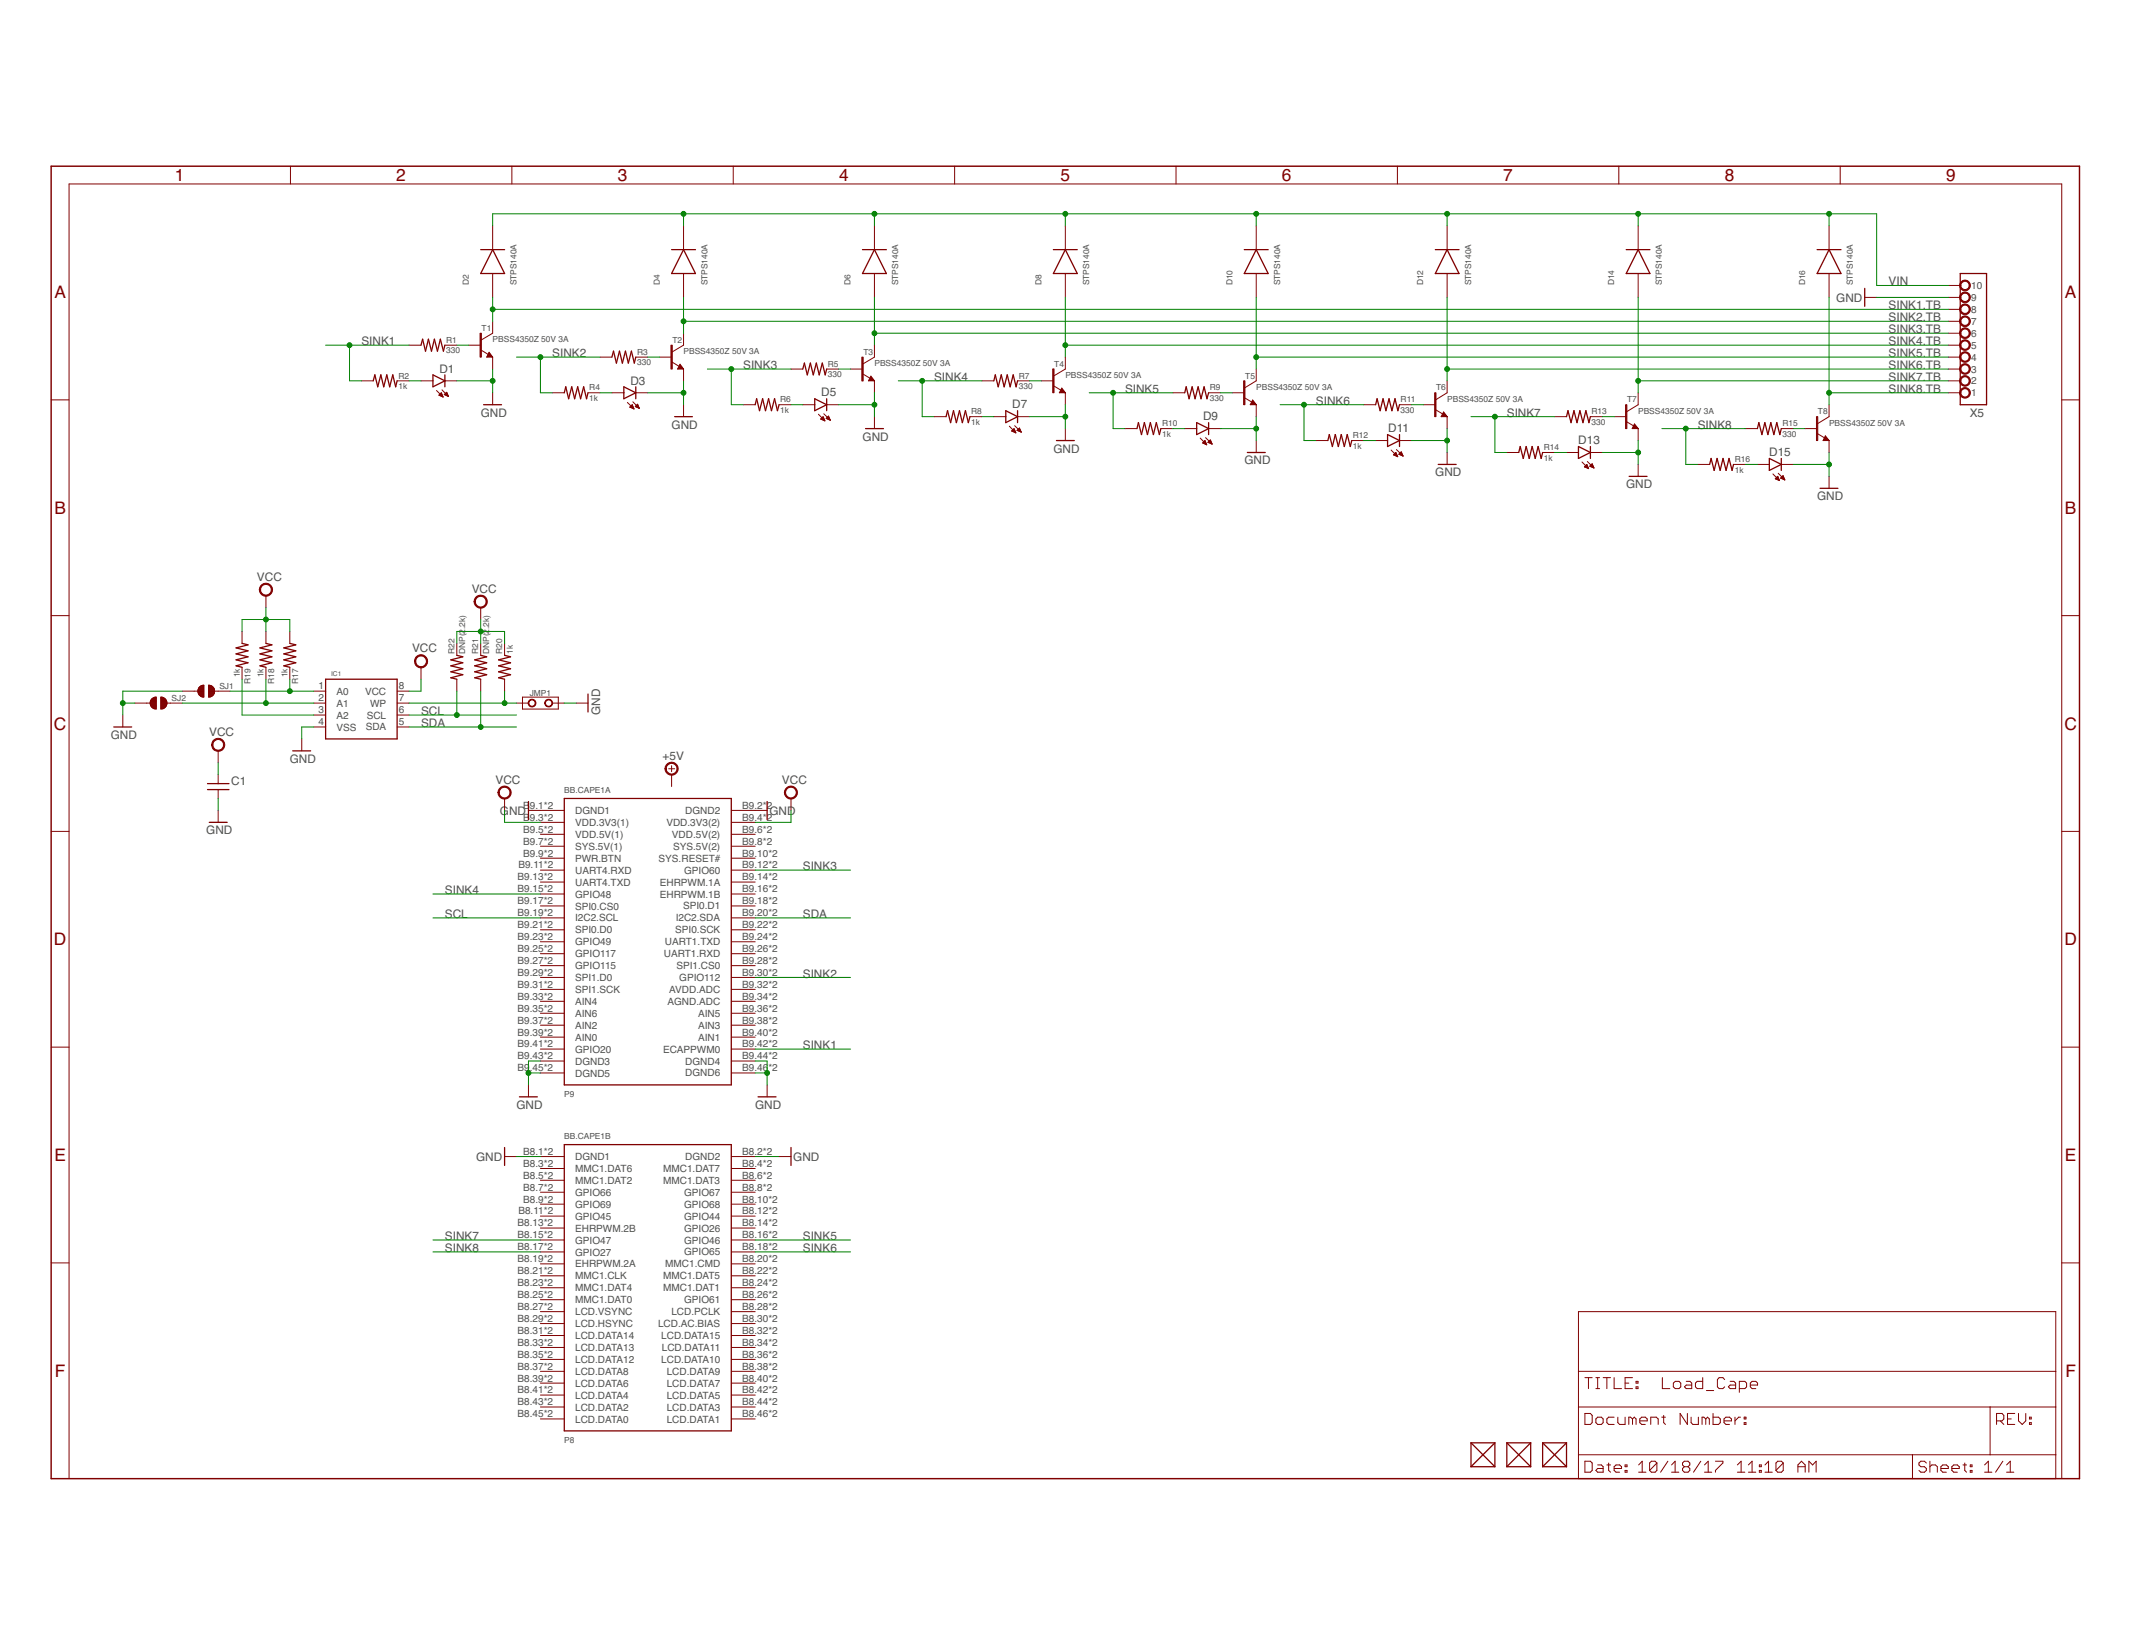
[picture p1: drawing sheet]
<svg xmlns="http://www.w3.org/2000/svg" width="279mm" height="216mm" viewBox="0 0 279 216" stroke-linecap="round" stroke-linejoin="round" font-family="sans-serif">
<g fill="none" stroke="#800000" stroke-width=".17">
<path d="M63.1 32.7h3.1M64.6 32.7l1.6 3.2h-3.1zM88.1 32.7h3.1M89.7 32.7l1.5 3.2h-3.1zM113.1 32.7h3.2M114.7 32.7l1.6 3.2h-3.2zM138.2 32.7h3.1M139.7 32.7l1.6 3.2h-3.1zM163.2 32.7h3.1M164.8 32.7l1.5 3.2h-3.1zM188.3 32.7h3.1M189.8 32.7l1.6 3.2h-3.1z"/>
<path d="M213.3 32.7h3.1M214.9 32.7l1.5 3.2h-3.1zM238.4 32.7h3.1M239.9 32.7l1.6 3.2h-3.1zM244.6 37.8v2.4M257.1 35.9h3.5v17.2h-3.5zM49 50l.2-.8 .4 1.5 .4-1.5 .3 1.5 .4-1.5 .4 1.5 .4-1.5 .4 1.5 .2-.7M55.2 45.3l.2-.8 .4 1.6 .4-1.6 .4 1.6 .4-1.6 .4 1.6 .4-1.6 .4 1.6 .2-.8M56.8 49.2l1.6 .8-1.6 .7zM58.4 49.2v1.5M63.4 53.1h2.4M74 51.5l.2-.8 .4 1.6 .4-1.6 .4 1.6 .4-1.6 .4 1.6 .4-1.6 .3 1.6 .2-.8"/>
<path d="M80.3 46.8l.2-.7 .4 1.5 .4-1.5 .3 1.5 .4-1.5 .4 1.5 .4-1.5 .4 1.5 .2-.8M81.8 50.7l1.6 .8-1.6 .8zM83.4 50.7v1.6M88.5 54.7h2.3M99.1 53.1l.2-.8 .3 1.6 .4-1.6 .4 1.6 .4-1.6 .4 1.6 .4-1.6 .4 1.6 .2-.8M105.3 48.4l.2-.8 .4 1.6 .4-1.6 .4 1.6 .4-1.6 .4 1.6 .4-1.6 .3 1.6 .2-.8M106.9 52.3l1.5 .8-1.5 .8zM108.4 52.3v1.6M113.5 56.2h2.4M124.1 54.7l.2-.8 .4 1.5 .4-1.5 .4 1.5 .4-1.5 .3 1.5 .4-1.5 .4 1.5 .2-.7M130.4 50l.2-.8 .3 1.5 .4-1.5 .4 1.5 .4-1.5 .4 1.5 .4-1.5 .4 1.5 .2-.7M131.9 53.9l1.6 .8-1.6 .7z"/>
<path d="M133.5 53.9v1.5M138.6 57.8h2.3M149.1 56.2l.2-.8 .4 1.6 .4-1.6 .4 1.6 .4-1.6 .4 1.6 .4-1.6 .4 1.6 .2-.8M155.4 51.5l.2-.8 .4 1.6 .4-1.6 .4 1.6 .4-1.6 .3 1.6 .4-1.6 .4 1.6 .2-.8M157 55.4l1.5 .8-1.5 .8zM158.5 55.4v1.6M163.6 59.4h2.4M174.2 57.8l.2-.8 .4 1.6 .4-1.6 .4 1.6 .3-1.6 .4 1.6 .4-1.6 .4 1.6 .2-.8M180.4 53.1l.2-.8 .4 1.6 .4-1.6 .4 1.6 .4-1.6 .4 1.6 .4-1.6 .4 1.6 .2-.8M182 57l1.6 .8-1.6 .8zM183.6 57v1.6M199.2 59.4l.2-.8 .4 1.5 .4-1.5 .4 1.5 .4-1.5 .4 1.5 .4-1.5 .4 1.5 .2-.7"/>
<path d="M205.5 54.7l.2-.8 .4 1.5 .4-1.5 .4 1.5 .3-1.5 .4 1.5 .4-1.5 .4 1.5 .2-.7M207.1 58.6l1.5 .8-1.5 .7zM208.6 58.6v1.5M230.5 56.2l.2-.8 .4 1.6 .4-1.6 .4 1.6 .4-1.6 .4 1.6 .4-1.6 .4 1.6 .2-.8M188.7 60.9h2.3M213.7 62.5h2.3M224.3 60.9l.2-.8 .4 1.6 .3-1.6 .4 1.6 .4-1.6 .4 1.6 .4-1.6 .4 1.6 .2-.8M232.1 60.1l1.6 .8-1.6 .8zM233.7 60.1v1.6M238.7 64.1h2.4M14.9 95.4h2.4M31.7 84.4l.8 .2-1.5 .4 1.5 .4-1.5 .4 1.5 .3-1.5 .5 1.5 .3-1.5 .4 .7 .2"/>
<path d="M34.9 84.4l.8 .2-1.6 .4 1.6 .4-1.6 .4 1.6 .3-1.6 .5 1.6 .3-1.6 .4 .8 .2M38 84.4l.8 .2-1.6 .4 1.6 .4-1.6 .4 1.6 .3-1.6 .5 1.6 .3-1.6 .4 .8 .2M38.4 98.5h2.3M42.7 89.1h9.4v7.8h-9.4zM59.9 86l.8 .1-1.6 .5 1.6 .3-1.6 .4 1.6 .4-1.6 .4 1.6 .4-1.6 .4 .8 .2M63.1 86l.7 .1-1.5 .5 1.5 .3-1.5 .4 1.5 .4-1.5 .4 1.5 .4-1.5 .4 .8 .2M66.2 86l.8 .1-1.6 .5 1.6 .3-1.6 .4 1.6 .4-1.6 .4 1.6 .4-1.6 .4 .8 .2M77.1 91v2.4M27.2 103.6h2.8M27.2 102.8h2.8M27.5 107.9h2.3M69.3 105.1v2.4"/>
<path d="M74 104.7h21.9v37.6h-21.9zM100.6 105.1v2.4M66.2 150.5v2.4M68.1 143.9h2.4M74 150.1h21.9v37.6h-21.9zM99.4 143.9h2.4M103.8 150.5v2.4M193 189.3l3.1 3.1M193 189.3h3.1M193 192.4h3.1M193 189.3v3.1M196.1 189.3l-3.1 3.1"/>
<path d="M196.1 189.3v3.1M197.7 189.3h3.1M197.7 192.4h3.1M197.7 189.3l3.1 3.1M197.7 189.3v3.1M200.8 189.3l-3.1 3.1M200.8 189.3v3.1M202.4 189.3h3.1M202.4 192.4h3.1M202.4 189.3l3.1 3.1M202.4 189.3v3.1M205.5 189.3l-3.1 3.1"/>
<path d="M205.5 189.3v3.1"/>
</g>
<g fill="none" stroke="#800000" stroke-width=".13">
<path d="M38.1 21.8v2.3M64.6 29.6v3.1M64.6 35.9v3.1M67.1 21.8v2.3M89.7 29.6v3.1M89.7 35.9v3.1M96.2 21.8v2.3M114.7 29.6v3.1M114.7 35.9v3.1M125.2 21.8v2.3M139.7 29.6v3.1M139.7 35.9v3.1"/>
<path d="M154.3 21.8v2.3M164.8 29.6v3.1M164.8 35.9v3.1M183.3 21.8v2.3M189.8 29.6v3.1M189.8 35.9v3.1M212.3 21.8v2.3M214.9 29.6v3.1M214.9 35.9v3.1M239.9 29.6v3.1M239.9 35.9v3.1M241.4 21.8v2.3"/>
<path d="M244.6 39h1.6M255.6 39h1.5M255.6 37.4h1.5M6.7 52.5h2.4M47.4 50h1.6M52.1 50h1.6M53.7 45.3h1.5M55.2 50h1.6M57.3 51.2l.8 .9M57.6 51.8l.3-.3 .2 .6zM57.6 51.9h.4M57.6 51.8h.4"/>
<path d="M57.7 51.7h.3M57.8 51.9h.3M57.8 51.6h.1M57.9 51.5h.1M57.9 52h.2M58 51.1l.8 .9M58.1 52h.1M58.3 51.8l.3-.3 .2 .5zM58.3 51.7h.4M58.4 50h1.5M58.4 45.3h1.5M58.4 51.8h.3"/>
<path d="M58.4 51.7h.3M58.4 51.6h.3M58.5 51.9h.3M58.5 51.5h.1M58.7 51.9h.1M58.8 52h.1M61.5 45.3h1.6M63.1 45.9l1.5 .9M64.2 46.2l.4 .6h-.8zM64.2 46.7h-.1l.1-.2 .1 .2h-.2l.1-.3 .3 .4h-.6l.3-.5 .4 .5M64.6 42.1v1.6l-1.5 .9M64.6 46.8v1.6"/>
<path d="M64.6 51.5v1.6M72.5 51.5h1.5M77.1 51.5h1.6M78.7 46.8h1.6M80.3 51.5h1.5M82.3 52.8l.9 .8M82.6 53.4h.5M82.7 53.4h.3M82.7 53.3h.3M82.8 53.5h.3M82.8 53.2h.2M82.9 53.2h.1"/>
<path d="M82.9 53.1l-.3 .3 .6 .2M82.9 53.1l.3 .5M82.9 53.5h.2M82.9 53.1h.1M83 52.7l.9 .9M83.1 53.6h.1M83.4 53.3h.4M83.4 53.4h.4M83.4 51.5h1.6M83.4 46.8h1.6M83.4 53.2h.3M83.5 53.2h.2"/>
<path d="M83.5 53.4h.3M83.5 53.1h.2M83.6 53h.1M83.6 53l.3 .6-.6-.3zM83.7 53.5h.1M83.8 53.5h.1M86.5 46.8h1.6M88.1 47.5l1.6 .9M89.2 47.8l.5 .6h-.8zM89.3 48.2l-.1 .1v-.2l.2 .2h-.3l.1-.3 .3 .3h-.5l.2-.4 .4 .5M89.7 43.7v1.6l-1.6 .9M89.7 48.4v1.6"/>
<path d="M89.7 53.1v1.6M97.5 53.1h1.6M102.2 53.1h1.6M103.8 48.4h1.5M105.3 53.1h1.6M107.4 54.3l.8 .9M107.7 55l.5 .2M107.7 55l.3-.3 .2 .5M107.7 55h.4M107.7 54.9h.4M107.8 54.8h.3M107.8 55h.3"/>
<path d="M107.8 54.8h.2M107.9 54.7h.1M107.9 55.1h.3M108.1 54.3l.8 .8M108.1 55.2h.1M108.4 54.9l.5 .2M108.4 54.9h.4M108.4 54.8h.4M108.4 48.4h1.6M108.4 53.1h1.6M108.5 54.8h.3M108.5 55h.3"/>
<path d="M108.5 54.7h.2M108.6 54.7h.1M108.7 54.6l-.3 .3M108.7 54.6l.2 .5M108.7 54.6h.1M108.7 55h.2M108.8 55.1h.1M111.6 48.4h1.5M113.1 49l1.6 1M114.2 49.3l.5 .7h-.8zM114.3 49.8h-.1l.1-.1 .1 .1h-.3l.2-.3 .3 .4h-.6l.3-.5 .4 .6M114.7 45.3v1.5l-1.6 1"/>
<path d="M114.7 50v1.5M114.7 54.7v1.5M122.5 54.7h1.6M127.2 54.7h1.6M128.8 50h1.6M130.4 54.7h1.5M132.4 55.9l.8 .9M132.7 56.5l.3-.3 .2 .6zM132.7 56.5h.4M132.8 56.5h.3M132.8 56.6h.4M132.8 56.4h.3"/>
<path d="M132.9 56.3h.2M133 56.6h.2M133 56.3h.1M133.1 55.8l.9 .9M133.1 56.7h.1M133.2 56.8h.1M133.4 56.5h.5M133.4 56.5l.6 .2M133.5 50h1.5M133.5 54.7h1.5M133.5 56.4h.3M133.5 56.3h.3"/>
<path d="M133.6 56.5h.3M133.6 56.3h.2M133.6 56.2h.2M133.7 56.6h.2M133.7 56.2h.1M133.7 56.2l-.3 .3M133.7 56.2l.3 .5M133.9 56.6h.1M136.6 50h1.6M138.2 50.6l1.5 .9M139.3 50.9l.4 .6h-.7zM139.3 51.4v-.2l.2 .2h-.3l.1-.3 .3 .4h-.5l.2-.5 .4 .5"/>
<path d="M139.7 46.8v1.6l-1.5 .9M139.7 51.5v1.6M139.7 56.2v1.6M147.6 56.2h1.5M152.3 56.2h1.5M153.8 51.5h1.6M155.4 56.2h1.6M157.4 57.5l.9 .8M157.8 58.1h.4M157.8 58h.4M157.9 58h.2M158 57.9h.1"/>
<path d="M158 58.2h.2M158 57.8h.1M158.1 57.8l.2 .5-.5-.2zM158.1 58.3h.2M158.1 57.4l.9 .9M158.3 58.3h.1M158.5 58h.4M158.5 58l.5 .3M158.5 58l.3-.3 .2 .6M158.5 51.5h1.6M158.5 56.2h1.6M158.6 58.1h.3"/>
<path d="M158.6 57.9h.2M158.6 57.8h.2M158.7 57.8h.1M158.7 58.1h.2M158.9 58.2h.1M161.6 51.5h1.6M163.2 52.2l1.6 .9M164.4 52.9l-.1 .1 .1-.2 .1 .2h-.3l.1-.3 .3 .3h-.5l.2-.4 .5 .5M164.8 53.1l-.5-.6-.3 .6h.8M164.8 48.4v1.6l-1.6 .9M164.8 53.1v1.6M164.8 57.8v1.6"/>
<path d="M172.6 57.8h1.6M177.3 57.8h1.6M178.9 53.1h1.5M180.4 57.8h1.6M182.5 59l.8 .9M182.8 59.6h.4M182.9 59.7h.3M182.9 59.6h.3M182.9 59.5h.3M183 59.8h.3M183 59.4h.1M183.1 59.4h.1"/>
<path d="M183.1 59.4l-.3 .3 .5 .2M183.1 59.4l.2 .5M183.1 59.8h.2M183.2 59l.8 .8M183.3 59.9h.1M183.5 59.6l.3-.3 .2 .5zM183.5 59.6h.4M183.6 53.1h1.5M183.6 57.8h1.5M183.6 59.5h.3M183.6 59.6h.4M183.6 59.4h.3"/>
<path d="M183.7 59.4h.2M183.7 59.7h.3M183.8 59.3h.1M183.9 59.8h.1M184 59.8h.1M186.7 53.1h1.6M188.3 53.7l1.5 1M189.4 54.5h-.1l.1-.2 .1 .2h-.2l.1-.3 .3 .4h-.6l.3-.5 .4 .6M189.8 54.7l-.4-.7-.4 .7h.8M189.8 50v1.5l-1.5 1M189.8 54.7v1.5M189.8 59.4v1.5"/>
<path d="M197.7 59.4h1.5M202.4 59.4h1.5M203.9 54.7h1.6M205.5 59.4h1.6M208.6 54.7h1.6M208.6 59.4h1.6M211.8 54.7h1.5M213.3 55.3l1.6 .9M214.4 55.6l.5 .6h-.8zM214.5 56l-.1 .1v-.2l.2 .2h-.3l.1-.3 .3 .4h-.5l.2-.5 .5 .5M214.9 51.5v1.6l-1.6 .9M214.9 56.2v1.6"/>
<path d="M229 56.2h1.5M233.7 56.2h1.5M236.8 56.2h1.6M238.4 56.9l1.5 .9M239.4 57.2l.5 .6h-.8zM239.5 57.6l-.1 .1 .1-.2 .1 .2h-.3l.2-.3 .3 .3h-.6l.3-.4 .4 .5M239.9 53.1v1.6l-1.5 .9M239.9 57.8v1.6M255.6 51.5h1.5M255.6 50h1.5M255.6 48.4h1.5M255.6 46.8h1.5"/>
<path d="M255.6 45.3h1.5M255.6 43.7h1.5M255.6 42.1h1.5M255.6 40.6h1.5M270.4 52.5h2.4M34.9 78.1v1.6M63.1 79.7v1.6M207.5 60.6l.9 .9M207.9 61.3h.4M207.9 61.2h.4M207.9 61.1h.3M208 61.3h.3"/>
<path d="M208 61.1h.2M208.1 61h.1M208.1 60.9h.1M208.2 60.9l-.4 .3 .6 .3M208.2 60.9l.2 .6M208.2 61.4h.1M208.2 60.5l.9 .9M208.3 61.4h.1M208.5 61.2l.4-.4 .2 .6zM208.6 61.1h.4M208.6 61.2h.4M208.6 61.1h.3"/>
<path d="M208.7 61h.2M208.7 61.3h.3M208.7 60.9h.2M208.8 60.9h.1M208.9 61.3h.1M209 61.4h.1M214.9 60.9v1.6M222.7 60.9h1.6M227.4 60.9h1.6M230.5 60.9h1.6M232.6 62.2l.8 .8M232.9 62.8l.5 .2"/>
<path d="M232.9 62.8h.4M232.9 62.7h.4M233 62.7h.3M233 62.9h.3M233.1 62.6h.1M233.1 62.5h.1M233.2 62.9h.2M233.2 62.5h.1M233.2 62.5l-.3 .3M233.2 62.5l.2 .5M233.3 62.1l.8 .8M233.3 63h.1"/>
<path d="M233.6 62.7h.4M233.7 60.9h1.5M233.7 62.6h.3M233.7 62.5h.3M233.8 62.8h.3M233.8 62.5h.1M233.9 62.4h.1M233.9 62.4l-.3 .3 .5 .2M233.9 62.4l.2 .5M233.9 62.9h.2M234.1 62.9h.1M239.9 62.5v1.6"/>
<path d="M6.7 80.8h2.4M16.1 93.8v1.6M19.7 92.3h.8M19.7 92.1h.8M19.7 92.5h.8M19.7 92.4h.8M19.7 92h.8M19.7 91.9v.2M19.7 91.9h.8M19.8 91.9h.7M19.8 92.6h.7M19.8 91.8l.3-.3 .4-.1v1.6h-.2a.76 .76 0 0 1-.6-.9"/>
<path d="M19.8 91.8l-.1 .1M19.8 91.8h.7M19.9 91.8h.6M19.9 92.7h.6M19.9 91.7h.6M19.9 92.8h.6M20 91.6h.5M20 92.8h.5M20.1 92.9h.4M20.2 91.5h.3M20.2 92.9h.3M20.3 91.5h.2"/>
<path d="M20.5 92.2h-2.8M21.1 92.2h2.8M21.1 92.9h.3M21.1 92.9h.4M21.1 92.8h.5M21.1 92.8h.6M21.1 92.7h.6M21.1 92.6h.7M21.1 92.5h.7M21.1 92.5h.8M21.1 92.4h.8M21.1 92.3h.8"/>
<path d="M21.1 92.1h.8M21.1 92h.8M21.1 91.9h.7M21.1 91.8h.7M21.1 91.8h.6M21.1 91.7h.6M21.1 91.6h.5M21.1 91.6h.4M21.1 91.5h.3M21.1 91.5h.2M21.8 91.8l-.3-.3-.4-.1v1.6h.2a.76 .76 0 0 0 .6-.9M21.8 91.8v.1"/>
<path d="M21.8 91.9l.1 .2M26 90.8l.1 .4 .3 .1M26 90.8h.7M26 90.7h.7M26 90.6h.7M26 90.5h.7M26 90.9h.7M26 91h.7M26 90.4h.7M26 90.3h.7M26.1 91h.6M26.1 90.3h.6"/>
<path d="M26.1 91.1h.6M26.1 90.2h.6M26.1 90.1l-.1 .4v.3M26.1 90.1h.6M26.2 91.2h.5M26.2 90.1h.5M26.3 91.3h.4M26.3 90h.4M26.4 91.3l.1 .1M26.4 91.3h.3M26.4 90h.3M26.5 91.4h.2"/>
<path d="M26.5 89.9h.2M26.7 90.6l-2.8 .1M26.7 89.9v1.5h-.2M26.7 89.9h-.2l-.4 .2M27.4 90.6l2.8 .1M27.4 91.4h.2M27.4 91.3h.4M27.4 91.3h.5M27.4 91.2h.5M27.4 91.1h.6M27.4 91h.7M27.4 90.9h.7"/>
<path d="M27.4 90.8h.7M27.4 90.8h.8M27.4 90.7h.8M27.4 90.6h.8M27.4 90.5h.7M27.4 90.4h.7M27.4 90.3h.7M27.4 90.3h.6M27.4 90.2h.6M27.4 90.1h.6M27.4 90.1h.5M27.4 90h.4"/>
<path d="M27.4 90h.3M27.4 89.9h.2M27.4 89.9v1.5l.4-.1M27.4 89.9h.2l.4 .2M28 90.1l.1 .3v.4M28.1 90.8l-.1 .2-.2 .3M28.6 98.5v1.6M31.7 82.8v1.6M31.7 87.5v1.6M34.9 82.8v1.6M34.9 87.5v1.6M38 82.8v1.6"/>
<path d="M38 87.5v1.6M39.6 96.9v1.6M41.1 92.2h1.6M41.1 90.7h1.6M41.1 93.8h1.6M41.1 95.4h1.6M52.1 92.2h1.6M52.1 90.7h1.6M52.1 93.8h1.6M52.1 95.4h1.6M55.2 87.5v1.6M59.9 84.4v1.6"/>
<path d="M59.9 89.1v1.6M63.1 84.4v1.6M63.1 89.1v1.6M66.2 84.4v1.6M66.2 89.1v1.6M67.8 92.2h1.5M68.5 91.4h4.7v1.6h-4.7zM72.5 92.2h1.5M75.6 92.2h1.5M270.4 80.8h2.4M6.7 109.1h2.4M28.6 101.6v1.2"/>
<path d="M28.6 103.6v1.1M28.6 106.3v1.6M66.2 104.7v1.6M69.3 106.3h4.7M70.9 107.9h3.1M70.9 109.4h3.1M70.9 111h3.1M70.9 112.6h3.1M70.9 114.1h3.1M70.9 115.7h3.1M70.9 117.3h3.1M70.9 118.8h3.1"/>
<path d="M87.7 100.8h.8M88.1 100.4v.8M88.1 101.6v1.6M95.9 106.3h4.7M95.9 107.9h3.2M95.9 109.4h3.2M95.9 111h3.2M95.9 112.6h3.2M95.9 114.1h3.2M95.9 115.7h3.2M95.9 117.3h3.2M95.9 118.8h3.2"/>
<path d="M103.8 104.7v1.6M270.4 109.1h2.4M6.7 137.4h2.4M70.9 120.4h3.1M70.9 123.5h3.1M70.9 122h3.1M70.9 125.1h3.1M70.9 126.7h3.1M70.9 128.2h3.1M70.9 129.8h3.1M70.9 131.3h3.1M70.9 132.9h3.1"/>
<path d="M70.9 134.5h3.1M70.9 136h3.1M70.9 137.6h3.1M70.9 139.2h3.1M95.9 120.4h3.2M95.9 123.5h3.2M95.9 122h3.2M95.9 125.1h3.2M95.9 126.7h3.2M95.9 128.2h3.2M95.9 129.8h3.2M95.9 131.3h3.2"/>
<path d="M95.9 132.9h3.2M95.9 134.5h3.2M95.9 136h3.2M95.9 137.6h3.2M95.9 139.2h3.2M270.4 137.4h2.4M66.2 151.7h1.6M69.3 142.3v1.6M70.9 140.7h3.1M70.9 151.7h3.1M70.9 153.3h3.1M70.9 154.8h3.1"/>
<path d="M70.9 156.4h3.1M70.9 157.9h3.1M70.9 159.5h3.1M95.9 140.7h3.2M95.9 151.7h3.2M95.9 153.3h3.2M95.9 154.8h3.2M95.9 156.4h3.2M95.9 157.9h3.2M95.9 159.5h3.2M100.6 142.3v1.6M102.2 151.7h1.6"/>
<path d="M6.7 165.7h2.4M70.9 172h3.1M70.9 179.9h3.1M70.9 161.1h3.1M70.9 162.6h3.1M70.9 164.2h3.1M70.9 165.8h3.1M70.9 167.3h3.1M70.9 168.9h3.1M70.9 170.5h3.1M70.9 173.6h3.1M70.9 175.2h3.1"/>
<path d="M70.9 176.7h3.1M70.9 178.3h3.1M95.9 172h3.2M95.9 179.9h3.2M95.9 161.1h3.2M95.9 162.6h3.2M95.9 164.2h3.2M95.9 165.8h3.2M95.9 167.3h3.2M95.9 168.9h3.2M95.9 170.5h3.2M95.9 173.6h3.2"/>
<path d="M95.9 175.2h3.2M95.9 176.7h3.2M95.9 178.3h3.2M207.1 172h62.6v22h-62.6zM207.1 179.9h62.6M270.4 165.7h2.4M9.1 194v-169.9h261.3v169.9M70.9 184.6h3.1M70.9 186.1h3.1M70.9 181.4h3.1M70.9 183h3.1M95.9 184.6h3.2"/>
<path d="M95.9 186.1h3.2M95.9 181.4h3.2M95.9 183h3.2M207.1 184.6h62.6M207.1 190.8h62.6M207.9 185.4h.7l.3 .3v.9l-.3 .2h-.7zM207.9 191.7h.7l.3 .2v1l-.3 .2h-.7zM207.9 180.7h1M208.4 180.7v1.4M209.3 186.1l.3-.2h.5l.2 .2v.5l-.2 .2h-.5l-.3-.2zM209.3 180.7h.5M209.3 182.1h.5"/>
<path d="M209.6 192.2h.5l.2 .2v.7h-.7l-.3-.2 .3-.3h.7M209.6 180.7v1.4M210.3 180.7h1M210.8 192.2h.5M210.8 180.7v1.4M211 191.9v1l.3 .2M211.7 192.6h1v-.2l-.3-.2h-.4l-.3 .2v.5l.3 .2h.4M211.7 180.7v1.4h1M211.7 185.9h-.7l-.2 .2v.5l.2 .2h.7M212.2 185.9v.7l.2 .2h.8v-.9M213.2 192.9h.2v.2h-.2zM213.2 192.2h.2v.2h-.2z"/>
<path d="M213.2 181.4h.5M214.1 180.7h-.9v1.4h.9M214.1 186.1l-.2-.2h-.2v.9M214.1 186.1l.3-.2 .2 .2v.7M214.1 186.1v.7M214.6 181.9h.3v.2h-.3zM214.6 181.2h.3v.2h-.3zM214.9 193.1h1M214.9 192.2l.5-.5v1.4M215.1 186.4h1v-.3l-.3-.2h-.5l-.2 .2v.5l.2 .2h.5M216.5 186.8v-.9h.8l.2 .2v.7M217.3 191.9v1l-.2 .2h-.5l-.2-.2"/>
<path d="M217.3 191.9l-.2-.2h-.5l-.2 .2v1M217.3 191.9l-.9 1M218 185.9h.5M218.1 180.7v1.4h.9M218.2 185.7v.9l.3 .2M218.8 191.7l-1 1.4M219.3 193.1h.9M219.3 192.2l.4-.5v1.4M219.5 181.4l.3-.2h.4l.3 .2v.5l-.3 .2h-.4l-.3-.2zM220.9 192.4l-.2 .2v.3l.2 .2h.5l.3-.2v-.3l-.3-.2M220.9 192.4l-.2-.2v-.3l.2-.2h.5l.3 .2v.3l-.3 .2M220.9 192.4h.5"/>
<path d="M221.2 181.2h.5l.2 .2v.7h-.7l-.2-.2 .2-.2h.7M221.3 185.4v1.4l-.9-1.4v1.4M221.8 185.9v.7l.3 .2h.7v-.9M223.1 191.7l-1 1.4M223.4 180.7v1.4h-.8l-.2-.2v-.5l.2-.2h.8M223.6 193.1h.9M223.6 192.2l.5-.5v1.4M223.8 186.1l-.3-.2h-.2v.9M223.8 186.1v.7M223.8 186.1l.2-.2 .2 .2v.7M223.8 182.4h1M224.7 185.4v1.4h.7l.3-.2v-.5l-.3-.2h-.7"/>
<path d="M225 191.7h1v.2l-1 1v.2M226.1 186.4h1v-.3l-.2-.2h-.5l-.3 .2v.5l.3 .2h.5M226.2 181l-.2-.3h-.5l-.2 .3v.9l.2 .2h.5l.2-.2M226.9 181.2h.5l.3 .2v.7h-.8l-.2-.2 .2-.2h.8M227.6 185.9v.9M227.9 193.1h1M227.9 192.2l.5-.5v1.4M228.2 182.1h.7l.2-.2v-.5l-.2-.2h-.7v1.4M228.3 185.9h-.2l-.5 .5M228.8 186.6h.2v.2h-.2zM228.8 185.9h.2v.2h-.2zM229.3 193.1h1"/>
<path d="M229.3 192.2l.5-.5v1.4M229.6 181.7h.9v-.3l-.2-.2h-.5l-.2 .2v.5l.2 .2h.5M230.8 192.9h.2v.2h-.2zM230.8 192.2h.2v.2h-.2zM231.5 193.1h1M231.5 192.2l.5-.5v1.4M233.9 191.9v1l-.2 .2h-.5l-.2-.2M233.9 191.9l-.2-.2h-.5l-.2 .2v1M233.9 191.9l-.9 1M235.8 192.4h1M235.8 193.1v-.9l.5-.5 .5 .5v.9M237.3 193.1v-1.4l.5 .5 .4-.5v1.4"/>
<path d="M250.9 190.8v3.2M252.7 191.9l-.3-.2h-.4l-.3 .2v.3l.3 .2h.4l.3 .2v.3l-.3 .2h-.4l-.3-.2M253.2 192.4l.2-.2h.5l.2 .2v.7M253.2 191.7v1.4M254.6 192.6h1v-.2l-.3-.2h-.5l-.2 .2v.5l.2 .2h.5M256 192.6h1v-.2l-.2-.2h-.5l-.3 .2v.5l.3 .2h.5M257.5 192.2h.5M257.7 191.9v1l.3 .2M258.4 192.9h.3v.2h-.3zM258.4 192.2h.3v.2h-.3zM260.3 193.1h1M260.3 192.2l.5-.5v1.4"/>
<path d="M261 184.6v6.2M261.9 186.4h.7l.2-.3v-.4l-.2-.3h-.7v1.4M262.4 186.4l.4 .4M262.7 191.7l-.9 1.4M263.2 193.1h1M263.2 192.2l.5-.5v1.4M263.3 186.1h.5M264.3 185.4h-1v1.4h1M264.8 185.4v1l.5 .4 .4-.4v-1M266.2 186.6h.2v.2h-.2zM266.2 185.9h.2v.2h-.2z"/>
</g>
<path d="M6.7 21.8h266.1v172.2h-266.1z" fill="none" stroke="#800000" stroke-width=".19"/>
<g fill="#800000" stroke="#800000" stroke-width=".13">
<path d="M62.4 78.4a.87 .87 0 0 1 1.4 0 .87 .87 0 0 1-.5 1.3 .87 .87 0 0 1-1.1-.8h.2a.71 .71 0 0 1 1-.6 .71 .71 0 0 1 .1 1.2 .71 .71 0 0 1-1.1-.4v-.2h-.2z" fill-rule="evenodd"/>
<path d="M69.4 91.8a.51 .51 0 0 1 .8 .2 .51 .51 0 0 1-.3 .7 .51 .51 0 0 1-.6-.5h.1a.42 .42 0 0 1 .5-.4 .42 .42 0 0 1 .2 .7 .42 .42 0 0 1-.7-.1v-.2h-.1z" fill-rule="evenodd"/>
<path d="M71.6 91.8a.51 .51 0 0 1 .8 .2 .51 .51 0 0 1-.3 .7 .51 .51 0 0 1-.6-.5 .43 .43 0 0 1 .6-.4 .43 .43 0 0 1 .2 .7 .43 .43 0 0 1-.7-.1l-.1-.2z" fill-rule="evenodd"/>
<path d="M27.9 97.2a.86 .86 0 0 1 1.4 0 .86 .86 0 0 1-.4 1.3 .86 .86 0 0 1-1.1-.8h.1a.7 .7 0 0 1 1-.7 .7 .7 0 0 1 .2 1.2 .7 .7 0 0 1-1.1-.3l-.1-.2h-.1z" fill-rule="evenodd"/>
<path d="M34.2 76.9a.86 .86 0 0 1 1.4 0 .86 .86 0 0 1-.5 1.3 .86 .86 0 0 1-1.1-.9h.2a.71 .71 0 0 1 1-.5 .71 .71 0 0 1 .1 1.2 .71 .71 0 0 1-1.1-.4v-.3h-.2z" fill-rule="evenodd"/>
<path d="M103.1 103.5a.86 .86 0 0 1 1.3 0 .86 .86 0 0 1-.4 1.3 .86 .86 0 0 1-1.1-.9h.1a.7 .7 0 0 1 1-.6 .7 .7 0 0 1 .2 1.2 .7 .7 0 0 1-1.1-.3l-.1-.3h-.1z" fill-rule="evenodd"/>
<path d="M65.5 103.5a.86 .86 0 0 1 1.4 0 .86 .86 0 0 1-.5 1.3 .86 .86 0 0 1-1.1-.9h.2a.71 .71 0 0 1 .9-.6 .71 .71 0 0 1 .4 1.1 .71 .71 0 0 1-1.2 0l-.1-.5h-.2z" fill-rule="evenodd"/>
<path d="M87.4 100.3a.86 .86 0 0 1 1.4 0 .86 .86 0 0 1-.4 1.4 .86 .86 0 0 1-1.2-.9h.2a.71 .71 0 0 1 1-.6 .71 .71 0 0 1 .2 1.2 .71 .71 0 0 1-1.2-.4v-.2h-.2z" fill-rule="evenodd"/>
<path d="M257.2 51.1a.71 .71 0 0 1 1.2 .1 .71 .71 0 0 1-.5 1 .71 .71 0 0 1-.9-.7h.2a.55 .55 0 0 1 .8-.4 .55 .55 0 0 1 .1 .9 .55 .55 0 0 1-.9-.3v-.2h-.2z" fill-rule="evenodd"/>
<path d="M257.2 49.5a.71 .71 0 0 1 1.2 .1 .71 .71 0 0 1-.5 1.1 .71 .71 0 0 1-.9-.7h.2a.55 .55 0 0 1 .8-.5 .55 .55 0 0 1 .1 .9 .55 .55 0 0 1-.9-.3v-.1h-.2z" fill-rule="evenodd"/>
<path d="M257.2 47.9a.71 .71 0 0 1 1.1 .1 .71 .71 0 0 1-.3 1.1 .71 .71 0 0 1-1-.7h.2a.55 .55 0 0 1 .8-.5 .55 .55 0 0 1 .1 .9 .55 .55 0 0 1-.9-.2v-.2h-.2z" fill-rule="evenodd"/>
<path d="M257.2 46.4a.71 .71 0 0 1 1.1 0 .71 .71 0 0 1-.3 1.1 .71 .71 0 0 1-1-.7h.2a.55 .55 0 0 1 .8-.4 .55 .55 0 0 1 .1 .9 .55 .55 0 0 1-.9-.3v-.2h-.2z" fill-rule="evenodd"/>
<path d="M257.2 44.8a.71 .71 0 0 1 1.1 .1 .71 .71 0 0 1-.3 1 .71 .71 0 0 1-1-.6h.2a.55 .55 0 0 1 .8-.5 .55 .55 0 0 1 .1 .9 .55 .55 0 0 1-.9-.3v-.1h-.2z" fill-rule="evenodd"/>
<path d="M257.2 43.2a.71 .71 0 0 1 1.1 .1 .71 .71 0 0 1-.3 1.1 .71 .71 0 0 1-1-.7h.2a.55 .55 0 0 1 .8-.4 .55 .55 0 0 1 .1 .9 .55 .55 0 0 1-.9-.3v-.2h-.2z" fill-rule="evenodd"/>
<path d="M257.2 41.7a.71 .71 0 0 1 1.1 0 .71 .71 0 0 1-.3 1.1 .71 .71 0 0 1-1-.7h.2a.55 .55 0 0 1 .8-.4 .55 .55 0 0 1 .1 .9 .55 .55 0 0 1-.9-.3v-.2h-.2z" fill-rule="evenodd"/>
<path d="M257.2 40.1a.71 .71 0 0 1 1.1 .1 .71 .71 0 0 1-.3 1 .71 .71 0 0 1-1-.6h.2a.55 .55 0 0 1 .8-.5 .55 .55 0 0 1 .1 .9 .55 .55 0 0 1-.9-.2v-.2h-.2z" fill-rule="evenodd"/>
<path d="M257.2 38.5a.71 .71 0 0 1 1.1 .1 .71 .71 0 0 1-.3 1.1 .71 .71 0 0 1-1-.7h.2a.55 .55 0 0 1 .8-.4 .55 .55 0 0 1 .1 .9 .55 .55 0 0 1-.9-.3v-.2h-.2z" fill-rule="evenodd"/>
<path d="M257.2 37a.71 .71 0 0 1 1.1 .1 .71 .71 0 0 1-.4 1 .71 .71 0 0 1-.9-.7h.2a.55 .55 0 0 1 .8-.4 .55 .55 0 0 1 .1 .9 .55 .55 0 0 1-.9-.3v-.2h-.2z" fill-rule="evenodd"/>
<path d="M54.5 86.2a.86 .86 0 0 1 1.4 0 .86 .86 0 0 1-.4 1.3 .86 .86 0 0 1-1.1-.8h.1a.7 .7 0 0 1 1-.6 .7 .7 0 0 1 .2 1.1 .7 .7 0 0 1-1.1-.2l-.1-.3h-.1z" fill-rule="evenodd"/>
</g>
<g fill="#800000" stroke="#800000" stroke-width=".13">
<path d="M63 43.7h.1v3.1h-.1z"/>
<path d="M88 45.3h.2v3.1h-.2z"/>
<path d="M113.1 46.8h.1v3.2h-.1z"/>
<path d="M138.1 48.4h.2v3.1h-.2z"/>
<path d="M163.1 50h.2v3.1h-.2z"/>
<path d="M188.2 51.5h.2v3.2h-.2z"/>
<path d="M213.2 53.1h.2v3.1h-.2z"/>
<path d="M238.3 54.7h.1v3.1h-.1z"/>
</g>
<g fill="none" stroke="#008000" stroke-width=".13">
<path d="M64.6 29.6v-1.6h181.6v9.4h9.4M64.6 39v3.1M89.7 28v1.6M89.7 39v4.7M114.7 28v1.6M114.7 39v6.3M139.7 28v1.6M139.7 39v7.8M164.8 28v1.6M164.8 39v9.4M189.8 28v1.6M189.8 39v11"/>
<path d="M214.9 28v1.6M214.9 39v12.5M239.9 28v1.6M239.9 39v14.1M246.2 39h9.4M42.7 45.3h11M45.8 45.3v4.7h1.6M53.7 50h1.5M59.9 50h4.7M59.9 45.3h1.6M64.6 48.4v3.1M64.6 40.6h191"/>
<path d="M67.8 46.8h10.9M70.9 46.8v4.7h1.6M78.7 51.5h1.6M85 51.5h4.7M85 46.8h1.5M89.7 50v3.1M89.7 42.1h165.9M92.8 48.4h11M95.9 48.4v4.7h1.6M103.8 53.1h1.5M110 53.1h4.7M110 48.4h1.6"/>
<path d="M114.7 51.5v3.2M114.7 43.7h140.9M117.8 50h11M121 50v4.7h1.5M128.8 54.7h1.6M135 50h1.6M135 54.7h4.7M139.7 53.1v3.1M139.7 45.3h115.9M142.9 51.5h10.9M146 51.5v4.7h1.6M153.8 56.2h1.6"/>
<path d="M160.1 51.5h1.5M160.1 56.2h4.7M164.8 54.7v3.1M164.8 46.8h90.8M167.9 53.1h11M171 53.1v4.7h1.6M178.9 57.8h1.5M185.1 53.1h1.6M185.1 57.8h4.7M189.8 56.2v3.2M189.8 48.4h65.8M193 54.7h10.9"/>
<path d="M196.1 54.7v4.7h1.6M203.9 59.4h1.6M210.2 59.4h4.7M210.2 54.7h1.6M214.9 57.8v3.1M214.9 50h40.7M218 56.2h11M221.1 56.2v4.7h1.6M235.2 56.2h1.6M239.9 51.5h15.7M239.9 59.4v3.1M34.9 79.7v3.1"/>
<path d="M229 60.9h1.5M235.2 60.9h4.7M16.1 92.2h1.6M23.9 92.2h17.2M23.9 90.7h-7.8v3.1M30.2 90.7h10.9M31.7 82.8v-1.5h6.3v1.5M31.7 89.1v4.7h9.4M34.9 89.1v3.1M38 89.1v1.6M41.1 95.4h-1.5v1.5M53.7 92.2h14.1"/>
<path d="M53.7 95.4h14.1M53.7 93.8h14.1M55.2 89.1v1.6h-1.5M59.9 84.4v-1.6h6.3v1.6M59.9 90.7v3.1M63.1 81.3v3.1M63.1 90.7v4.7M66.2 90.7v1.5M74 92.2h1.6M28.6 100.1v1.5M28.6 104.7v1.6M56.8 117.3h14.1"/>
<path d="M66.2 106.3v1.6h4.7M99.1 114.1h12.5M103.8 106.3v1.6h-4.7M56.8 120.4h14.1M70.9 139.2h-1.6v3.1M99.1 139.2h1.5v3.1M99.1 120.4h12.5M99.1 128.2h12.5M99.1 137.6h12.5M67.8 151.7h3.1M69.3 140.7h1.6M99.1 140.7h1.5"/>
<path d="M99.1 151.7h3.1M56.8 164.2h14.1M56.8 162.6h14.1M99.1 164.2h12.5M99.1 162.6h12.5"/>
</g>
<g fill="#008000" stroke="#008000" stroke-width=".13">
<circle cx="66.2" cy="92.2" r=".32"/>
<circle cx="63.1" cy="82.8" r=".32"/>
<circle cx="34.9" cy="81.3" r=".32"/>
<circle cx="16.1" cy="92.2" r=".32"/>
<circle cx="100.6" cy="140.7" r=".32"/>
<circle cx="69.3" cy="140.7" r=".32"/>
<circle cx="214.9" cy="59.4" r=".32"/>
<circle cx="64.6" cy="50" r=".32"/>
<circle cx="89.7" cy="51.5" r=".32"/>
<circle cx="114.7" cy="53.1" r=".32"/>
<circle cx="139.7" cy="54.7" r=".32"/>
<circle cx="164.8" cy="56.2" r=".32"/>
<circle cx="189.8" cy="57.8" r=".32"/>
<circle cx="239.9" cy="60.9" r=".32"/>
<circle cx="38" cy="90.7" r=".32"/>
<circle cx="34.9" cy="92.2" r=".32"/>
<circle cx="59.9" cy="93.8" r=".32"/>
<circle cx="63.1" cy="95.4" r=".32"/>
<circle cx="239.9" cy="51.5" r=".32"/>
<circle cx="214.9" cy="50" r=".32"/>
<circle cx="189.8" cy="48.4" r=".32"/>
<circle cx="164.8" cy="46.8" r=".32"/>
<circle cx="139.7" cy="45.3" r=".32"/>
<circle cx="114.7" cy="43.7" r=".32"/>
<circle cx="89.7" cy="42.1" r=".32"/>
<circle cx="64.6" cy="40.6" r=".32"/>
<circle cx="89.7" cy="28" r=".32"/>
<circle cx="114.7" cy="28" r=".32"/>
<circle cx="139.7" cy="28" r=".32"/>
<circle cx="164.8" cy="28" r=".32"/>
<circle cx="189.8" cy="28" r=".32"/>
<circle cx="214.9" cy="28" r=".32"/>
<circle cx="239.9" cy="28" r=".32"/>
<circle cx="221.1" cy="56.2" r=".32"/>
<circle cx="196.1" cy="54.7" r=".32"/>
<circle cx="171" cy="53.1" r=".32"/>
<circle cx="146" cy="51.5" r=".32"/>
<circle cx="121" cy="50" r=".32"/>
<circle cx="95.9" cy="48.4" r=".32"/>
<circle cx="70.9" cy="46.8" r=".32"/>
<circle cx="45.8" cy="45.3" r=".32"/>
</g>
<g font-size="2.3" fill="#800000">
<text x="22.9" y="23.8">1</text>
<text x="52" y="23.8">2</text>
<text x="81" y="23.8">3</text>
<text x="110.1" y="23.8">4</text>
<text x="139.1" y="23.8">5</text>
<text x="168.2" y="23.8">6</text>
<text x="197.2" y="23.8">7</text>
<text x="226.2" y="23.8">8</text>
<text x="255.3" y="23.8">9</text>
<text x="7.1" y="39.1">A</text>
<text x="270.9" y="39.1">A</text>
<text x="7.1" y="67.4">B</text>
<text x="270.9" y="67.4">B</text>
<text x="7.1" y="95.7">C</text>
<text x="270.8" y="95.7">C</text>
<text x="7.1" y="124">D</text>
<text x="270.8" y="124">D</text>
<text x="7.1" y="152.3">E</text>
<text x="270.9" y="152.3">E</text>
<text x="7.2" y="180.6">F</text>
<text x="270.9" y="180.6">F</text>
</g>
<g font-size="1.5" fill="#505050">
<text x="240.9" y="39.6">GND</text>
<text x="247.7" y="40.6">SINK1.TB</text>
<text x="247.7" y="37.4">VIN</text>
<text x="47.4" y="45.3">SINK1</text>
<text x="72.4" y="46.8">SINK2</text>
<text x="247.7" y="46.8">SINK5.TB</text>
<text x="247.7" y="45.3">SINK4.TB</text>
<text x="247.7" y="43.7">SINK3.TB</text>
<text x="247.7" y="42.1">SINK2.TB</text>
<text x="57.6" y="48.9">D1</text>
<text x="82.7" y="50.4">D3</text>
<text x="97.5" y="48.4">SINK3</text>
<text x="107.7" y="52">D5</text>
<text x="122.5" y="50">SINK4</text>
<text x="132.8" y="53.6">D7</text>
<text x="147.6" y="51.5">SINK5</text>
<text x="172.6" y="53.1">SINK6</text>
<text x="247.7" y="51.5">SINK8.TB</text>
<text x="247.7" y="50">SINK7.TB</text>
<text x="247.7" y="48.4">SINK6.TB</text>
<text x="63.1" y="54.7">GND</text>
<text x="88.1" y="56.2">GND</text>
<text x="113.1" y="57.8">GND</text>
<text x="138.2" y="59.4">GND</text>
<text x="157.8" y="55.1">D9</text>
<text x="182.1" y="56.7">D11</text>
<text x="197.7" y="54.7">SINK7</text>
<text x="207" y="58.3">D13</text>
<text x="222.7" y="56.2">SINK8</text>
<text x="232.1" y="59.8">D15</text>
<text x="258.4" y="54.7">X5</text>
<text x="163.2" y="60.9">GND</text>
<text x="188.3" y="62.5">GND</text>
<text x="213.3" y="64">GND</text>
<text x="238.4" y="65.6">GND</text>
<text x="33.7" y="76.2">VCC</text>
<text x="61.9" y="77.7">VCC</text>
<text x="54.1" y="85.6">VCC</text>
<text x="55.2" y="93.8">SCL</text>
<text x="55.2" y="95.4">SDA</text>
<text x="78.7" y="93.8" transform="rotate(-90 78.7 93.8)">GND</text>
<text x="14.5" y="96.9">GND</text>
<text x="27.4" y="96.5">VCC</text>
<text x="38" y="100">GND</text>
<text x="86.9" y="99.7">+5V</text>
<text x="30.3" y="103">C1</text>
<text x="65" y="102.8">VCC</text>
<text x="65.6" y="106.9">GND</text>
<text x="100.9" y="106.9">GND</text>
<text x="102.6" y="102.8">VCC</text>
<text x="27.1" y="109.4">GND</text>
<text x="58.4" y="117.3">SINK4</text>
<text x="105.3" y="114.1">SINK3</text>
<text x="58.4" y="120.4">SCL</text>
<text x="105.3" y="120.4">SDA</text>
<text x="105.3" y="128.2">SINK2</text>
<text x="105.3" y="137.6">SINK1</text>
<text x="67.8" y="145.4">GND</text>
<text x="99.1" y="145.4">GND</text>
<text x="62.4" y="152.2">GND</text>
<text x="104.1" y="152.2">GND</text>
<text x="58.4" y="164.2">SINK8</text>
<text x="58.4" y="162.6">SINK7</text>
<text x="105.3" y="164.2">SINK6</text>
<text x="105.3" y="162.6">SINK5</text>
</g>
<g font-size="1.3" fill="#505050">
<text x="258.6" y="41">8</text>
<text x="258.6" y="39.5">9</text>
<text x="258.6" y="37.9">10</text>
<text x="258.6" y="47.3">4</text>
<text x="258.6" y="45.7">5</text>
<text x="258.6" y="44.2">6</text>
<text x="258.6" y="42.6">7</text>
<text x="258.6" y="52">1</text>
<text x="258.6" y="50.4">2</text>
<text x="258.6" y="48.9">3</text>
<text x="41.8" y="90.4">1</text>
<text x="41.8" y="92">2</text>
<text x="41.8" y="93.6">3</text>
<text x="41.8" y="95.1">4</text>
<text x="44.1" y="91.1">A0</text>
<text x="44.1" y="92.7">A1</text>
<text x="44.1" y="94.3">A2</text>
<text x="44.1" y="95.8">VSS</text>
<text x="47.9" y="91.1">VCC</text>
<text x="48" y="95.8">SDA</text>
<text x="48.1" y="94.2">SCL</text>
<text x="48.5" y="92.7">WP</text>
<text x="52.3" y="95.1">5</text>
<text x="52.3" y="93.6">6</text>
<text x="52.3" y="92">7</text>
<text x="52.3" y="90.4">8</text>
<text x="68.6" y="106.1">B</text>
<text x="68.6" y="107.7">B9.3*2</text>
<text x="69.5" y="106.1">9.1*2</text>
<text x="75.5" y="106.8">DGND1</text>
<text x="89.9" y="106.8">DGND2</text>
<text x="97.4" y="106.1">B9.2*2</text>
<text x="97.4" y="107.7">B9.4*2</text>
<text x="68" y="113.9">B9.11*2</text>
<text x="68.6" y="109.2">B9.5*2</text>
<text x="68.6" y="110.8">B9.7*2</text>
<text x="68.6" y="112.3">B9.9*2</text>
<text x="75.5" y="108.3">VDD.3V3(1)</text>
<text x="75.5" y="109.9">VDD.5V(1)</text>
<text x="75.5" y="111.5">SYS.5V(1)</text>
<text x="75.5" y="113">PWR.BTN</text>
<text x="86.4" y="113">SYS.RESET#</text>
<text x="87.4" y="108.3">VDD.3V3(2)</text>
<text x="88.1" y="109.9">VDD.5V(2)</text>
<text x="88.3" y="111.5">SYS.5V(2)</text>
<text x="97.4" y="109.2">B9.6*2</text>
<text x="97.4" y="110.8">B9.8*2</text>
<text x="97.4" y="112.3">B9.10*2</text>
<text x="97.4" y="113.9">B9.12*2</text>
<text x="67.9" y="115.5">B9.13*2</text>
<text x="67.9" y="117">B9.15*2</text>
<text x="67.9" y="118.6">B9.17*2</text>
<text x="75.5" y="114.6">UART4.RXD</text>
<text x="75.5" y="116.2">UART4.TXD</text>
<text x="75.5" y="117.7">GPIO48</text>
<text x="75.5" y="119.3">SPI0.CS0</text>
<text x="86.5" y="116.2">EHRPWM.1A</text>
<text x="86.5" y="117.7">EHRPWM.1B</text>
<text x="89.6" y="119.3">SPI0.D1</text>
<text x="89.7" y="114.6">GPIO60</text>
<text x="97.4" y="115.5">B9.14*2</text>
<text x="97.4" y="117">B9.16*2</text>
<text x="97.4" y="118.6">B9.18*2</text>
<text x="67.9" y="120.2">B9.19*2</text>
<text x="67.9" y="123.3">B9.23*2</text>
<text x="67.9" y="124.9">B9.25*2</text>
<text x="67.9" y="121.7">B9.21*2</text>
<text x="75.5" y="120.9">I2C2.SCL</text>
<text x="75.5" y="124">GPIO49</text>
<text x="75.5" y="125.6">GPIO117</text>
<text x="75.5" y="122.4">SPI0.D0</text>
<text x="87.1" y="125.5">UART1.RXD</text>
<text x="87.2" y="124">UART1.TXD</text>
<text x="88.6" y="122.4">SPI0.SCK</text>
<text x="88.6" y="120.9">I2C2.SDA</text>
<text x="97.4" y="120.2">B9.20*2</text>
<text x="97.4" y="121.7">B9.22*2</text>
<text x="97.4" y="123.3">B9.24*2</text>
<text x="97.4" y="124.9">B9.26*2</text>
<text x="67.9" y="126.4">B9.27*2</text>
<text x="67.9" y="128">B9.29*2</text>
<text x="67.9" y="129.6">B9.31*2</text>
<text x="67.9" y="131.1">B9.33*2</text>
<text x="75.5" y="127.1">GPIO115</text>
<text x="75.5" y="128.7">SPI1.D0</text>
<text x="75.5" y="130.3">SPI1.SCK</text>
<text x="75.5" y="131.8">AIN4</text>
<text x="87.6" y="131.8">AGND.ADC</text>
<text x="87.8" y="130.2">AVDD.ADC</text>
<text x="88.7" y="127.1">SPI1.CS0</text>
<text x="89.1" y="128.7">GPIO112</text>
<text x="97.4" y="126.4">B9.28*2</text>
<text x="97.4" y="128">B9.30*2</text>
<text x="97.4" y="129.6">B9.32*2</text>
<text x="97.4" y="131.1">B9.34*2</text>
<text x="67.9" y="132.7">B9.35*2</text>
<text x="67.9" y="134.3">B9.37*2</text>
<text x="67.9" y="135.8">B9.39*2</text>
<text x="67.9" y="137.4">B9.41*2</text>
<text x="75.5" y="133.4">AIN6</text>
<text x="75.5" y="134.9">AIN2</text>
<text x="75.5" y="136.5">AIN0</text>
<text x="91.6" y="133.4">AIN5</text>
<text x="91.6" y="134.9">AIN3</text>
<text x="91.6" y="136.5">AIN1</text>
<text x="97.4" y="132.7">B9.36*2</text>
<text x="97.4" y="134.3">B9.38*2</text>
<text x="97.4" y="135.8">B9.40*2</text>
<text x="97.4" y="137.4">B9.42*2</text>
<text x="67.9" y="139">B9.43*2</text>
<text x="67.9" y="140.5">B9.45*2</text>
<text x="75.5" y="138.1">GPIO20</text>
<text x="75.5" y="139.6">DGND3</text>
<text x="75.5" y="141.2">DGND5</text>
<text x="87" y="138.1">ECAPPWM0</text>
<text x="89.9" y="139.6">DGND4</text>
<text x="89.9" y="141.2">DGND6</text>
<text x="97.4" y="139">B9.44*2</text>
<text x="97.4" y="140.5">B9.46*2</text>
<text x="68.6" y="151.5">B8.1*2</text>
<text x="68.6" y="153">B8.3*2</text>
<text x="68.6" y="154.6">B8.5*2</text>
<text x="75.5" y="152.2">DGND1</text>
<text x="75.5" y="153.7">MMC1.DAT6</text>
<text x="75.5" y="155.3">MMC1.DAT2</text>
<text x="87" y="153.7">MMC1.DAT7</text>
<text x="87" y="155.3">MMC1.DAT3</text>
<text x="89.9" y="152.2">DGND2</text>
<text x="97.4" y="151.5">B8.2*2</text>
<text x="97.4" y="153">B8.4*2</text>
<text x="97.4" y="154.6">B8.6*2</text>
<text x="67.9" y="160.9">B8.13*2</text>
<text x="68" y="159.3">B8.11*2</text>
<text x="68.6" y="156.2">B8.7*2</text>
<text x="68.6" y="157.7">B8.9*2</text>
<text x="75.5" y="156.9">GPIO66</text>
<text x="75.5" y="158.4">GPIO69</text>
<text x="75.5" y="160">GPIO45</text>
<text x="75.5" y="161.6">EHRPWM.2B</text>
<text x="89.7" y="156.9">GPIO67</text>
<text x="89.7" y="158.4">GPIO68</text>
<text x="89.7" y="160">GPIO44</text>
<text x="89.7" y="161.5">GPIO26</text>
<text x="97.4" y="156.2">B8.8*2</text>
<text x="97.4" y="157.7">B8.10*2</text>
<text x="97.4" y="159.3">B8.12*2</text>
<text x="97.4" y="160.9">B8.14*2</text>
<text x="67.9" y="162.4">B8.15*2</text>
<text x="67.9" y="164">B8.17*2</text>
<text x="67.9" y="165.6">B8.19*2</text>
<text x="67.9" y="167.1">B8.21*2</text>
<text x="75.5" y="163.1">GPIO47</text>
<text x="75.5" y="164.7">GPIO27</text>
<text x="75.5" y="166.2">EHRPWM.2A</text>
<text x="75.5" y="167.8">MMC1.CLK</text>
<text x="87" y="167.8">MMC1.DAT5</text>
<text x="87.3" y="166.2">MMC1.CMD</text>
<text x="89.7" y="163.1">GPIO46</text>
<text x="89.7" y="164.7">GPIO65</text>
<text x="97.4" y="162.4">B8.16*2</text>
<text x="97.4" y="164">B8.18*2</text>
<text x="97.4" y="165.6">B8.20*2</text>
<text x="97.4" y="167.1">B8.22*2</text>
<text x="67.9" y="168.7">B8.23*2</text>
<text x="67.9" y="170.3">B8.25*2</text>
<text x="67.9" y="171.8">B8.27*2</text>
<text x="67.9" y="173.4">B8.29*2</text>
<text x="75.5" y="169.4">MMC1.DAT4</text>
<text x="75.5" y="170.9">MMC1.DAT0</text>
<text x="75.5" y="172.5">LCD.VSYNC</text>
<text x="87" y="169.4">MMC1.DAT1</text>
<text x="88.1" y="172.5">LCD.PCLK</text>
<text x="89.7" y="170.9">GPIO61</text>
<text x="97.4" y="168.7">B8.24*2</text>
<text x="97.4" y="170.3">B8.26*2</text>
<text x="97.4" y="171.8">B8.28*2</text>
<text x="97.4" y="173.4">B8.30*2</text>
<text x="67.9" y="175">B8.31*2</text>
<text x="67.9" y="176.5">B8.33*2</text>
<text x="67.9" y="178.1">B8.35*2</text>
<text x="67.9" y="179.6">B8.37*2</text>
<text x="75.5" y="174.1">LCD.HSYNC</text>
<text x="75.5" y="175.6">LCD.DATA14</text>
<text x="75.5" y="177.2">LCD.DATA13</text>
<text x="75.5" y="178.8">LCD.DATA12</text>
<text x="86.3" y="174.1">LCD.AC.BIAS</text>
<text x="86.7" y="175.6">LCD.DATA15</text>
<text x="86.7" y="178.8">LCD.DATA10</text>
<text x="86.8" y="177.2">LCD.DATA11</text>
<text x="97.4" y="175">B8.32*2</text>
<text x="97.4" y="176.5">B8.34*2</text>
<text x="97.4" y="178.1">B8.36*2</text>
<text x="97.4" y="179.6">B8.38*2</text>
<text x="67.9" y="181.2">B8.39*2</text>
<text x="67.9" y="182.8">B8.41*2</text>
<text x="67.9" y="184.3">B8.43*2</text>
<text x="67.9" y="185.9">B8.45*2</text>
<text x="75.5" y="180.3">LCD.DATA8</text>
<text x="75.5" y="181.9">LCD.DATA6</text>
<text x="75.5" y="183.5">LCD.DATA4</text>
<text x="75.5" y="185">LCD.DATA2</text>
<text x="87.5" y="180.3">LCD.DATA9</text>
<text x="87.5" y="181.9">LCD.DATA7</text>
<text x="87.5" y="183.5">LCD.DATA5</text>
<text x="87.5" y="185">LCD.DATA3</text>
<text x="97.4" y="181.2">B8.40*2</text>
<text x="97.4" y="182.8">B8.42*2</text>
<text x="97.4" y="184.3">B8.44*2</text>
<text x="97.4" y="185.9">B8.46*2</text>
<text x="75.5" y="186.6">LCD.DATA0</text>
<text x="87.5" y="186.6">LCD.DATA1</text>
</g>
<g font-size="1.1" fill="#505050">
<text x="61.5" y="37.4" transform="rotate(-90 61.5 37.4)">D2</text>
<text x="67.8" y="37.4" transform="rotate(-90 67.8 37.4)">STPS140A</text>
<text x="86.5" y="37.4" transform="rotate(-90 86.5 37.4)">D4</text>
<text x="92.8" y="37.4" transform="rotate(-90 92.8 37.4)">STPS140A</text>
<text x="111.6" y="37.4" transform="rotate(-90 111.6 37.4)">D6</text>
<text x="117.8" y="37.4" transform="rotate(-90 117.8 37.4)">STPS140A</text>
<text x="136.6" y="37.4" transform="rotate(-90 136.6 37.4)">D8</text>
<text x="142.9" y="37.4" transform="rotate(-90 142.9 37.4)">STPS140A</text>
<text x="161.7" y="37.4" transform="rotate(-90 161.7 37.4)">D10</text>
<text x="167.9" y="37.4" transform="rotate(-90 167.9 37.4)">STPS140A</text>
<text x="186.7" y="37.4" transform="rotate(-90 186.7 37.4)">D12</text>
<text x="193" y="37.4" transform="rotate(-90 193 37.4)">STPS140A</text>
<text x="211.7" y="37.4" transform="rotate(-90 211.7 37.4)">D14</text>
<text x="218" y="37.4" transform="rotate(-90 218 37.4)">STPS140A</text>
<text x="236.8" y="37.4" transform="rotate(-90 236.8 37.4)">D16</text>
<text x="243" y="37.4" transform="rotate(-90 243 37.4)">STPS140A</text>
<text x="58.5" y="46.4">330</text>
<text x="58.5" y="45">R1</text>
<text x="63.2" y="43.4">T1</text>
<text x="64.6" y="44.9">PBSS4350Z 50V 3A</text>
<text x="83.6" y="47.9">330</text>
<text x="83.6" y="46.5">R3</text>
<text x="88.2" y="45">T2</text>
<text x="89.7" y="46.4">PBSS4350Z 50V 3A</text>
<text x="113.3" y="46.5">T3</text>
<text x="114.7" y="48">PBSS4350Z 50V 3A</text>
<text x="52.3" y="51.1">1k</text>
<text x="52.3" y="49.6">R2</text>
<text x="77.3" y="52.6">1k</text>
<text x="77.3" y="51.2">R4</text>
<text x="102.3" y="52.8">R6</text>
<text x="108.6" y="49.5">330</text>
<text x="108.6" y="48.1">R5</text>
<text x="133.6" y="51.1">330</text>
<text x="133.6" y="49.6">R7</text>
<text x="138.3" y="48.1">T4</text>
<text x="139.7" y="49.6">PBSS4350Z 50V 3A</text>
<text x="158.7" y="52.6">330</text>
<text x="158.7" y="51.2">R9</text>
<text x="163.3" y="49.6">T5</text>
<text x="164.8" y="51.1">PBSS4350Z 50V 3A</text>
<text x="183.7" y="52.8">R11</text>
<text x="188.4" y="51.2">T6</text>
<text x="189.8" y="52.7">PBSS4350Z 50V 3A</text>
<text x="213.4" y="52.8">T7</text>
<text x="102.3" y="54.2">1k</text>
<text x="127.4" y="55.8">1k</text>
<text x="127.4" y="54.3">R8</text>
<text x="152.4" y="57.3">1k</text>
<text x="152.4" y="55.9">R10</text>
<text x="177.5" y="58.9">1k</text>
<text x="177.5" y="57.5">R12</text>
<text x="183.7" y="54.2">330</text>
<text x="202.5" y="59">R14</text>
<text x="208.8" y="55.8">330</text>
<text x="208.8" y="54.3">R13</text>
<text x="214.9" y="54.3">PBSS4350Z 50V 3A</text>
<text x="233.8" y="57.3">330</text>
<text x="233.8" y="55.9">R15</text>
<text x="238.5" y="54.3">T8</text>
<text x="239.9" y="55.8">PBSS4350Z 50V 3A</text>
<text x="202.5" y="60.4">1k</text>
<text x="227.6" y="62">1k</text>
<text x="227.6" y="60.6">R16</text>
<text x="61" y="82.5" transform="rotate(-90 61 82.5)">.2k)</text>
<text x="64.2" y="82.5" transform="rotate(-90 64.2 82.5)">.2k)</text>
<text x="31.4" y="88.8" transform="rotate(-90 31.4 88.8)">1k</text>
<text x="32.8" y="89.7" transform="rotate(-90 32.8 89.7)">R19</text>
<text x="34.6" y="88.8" transform="rotate(-90 34.6 88.8)">1k</text>
<text x="36" y="89.7" transform="rotate(-90 36 89.7)">R18</text>
<text x="37.7" y="88.8" transform="rotate(-90 37.7 88.8)">1k</text>
<text x="39.1" y="89.7" transform="rotate(-90 39.1 89.7)">R17</text>
<text x="59.6" y="85.8" transform="rotate(-90 59.6 85.8)">R22</text>
<text x="61" y="85.8" transform="rotate(-90 61 85.8)">DNP(2</text>
<text x="62.7" y="85.8" transform="rotate(-90 62.7 85.8)">R21</text>
<text x="64.2" y="85.8" transform="rotate(-90 64.2 85.8)">DNP(2</text>
<text x="65.9" y="85.8" transform="rotate(-90 65.9 85.8)">R20</text>
<text x="67.3" y="85.8" transform="rotate(-90 67.3 85.8)">1k</text>
<text x="22.5" y="91.9">SJ2</text>
<text x="28.8" y="90.3">SJ1</text>
<text x="69.5" y="91.3">JMP1</text>
<text x="74" y="104">BB.CAPE1A</text>
<text x="74" y="143.9">P9</text>
<text x="74" y="149.3">BB.CAPE1B</text>
<text x="74" y="189.3">P8</text>
</g>
<text font-size=".9" fill="#505050" x="43.4" y="88.6">IC1</text>
</svg>
